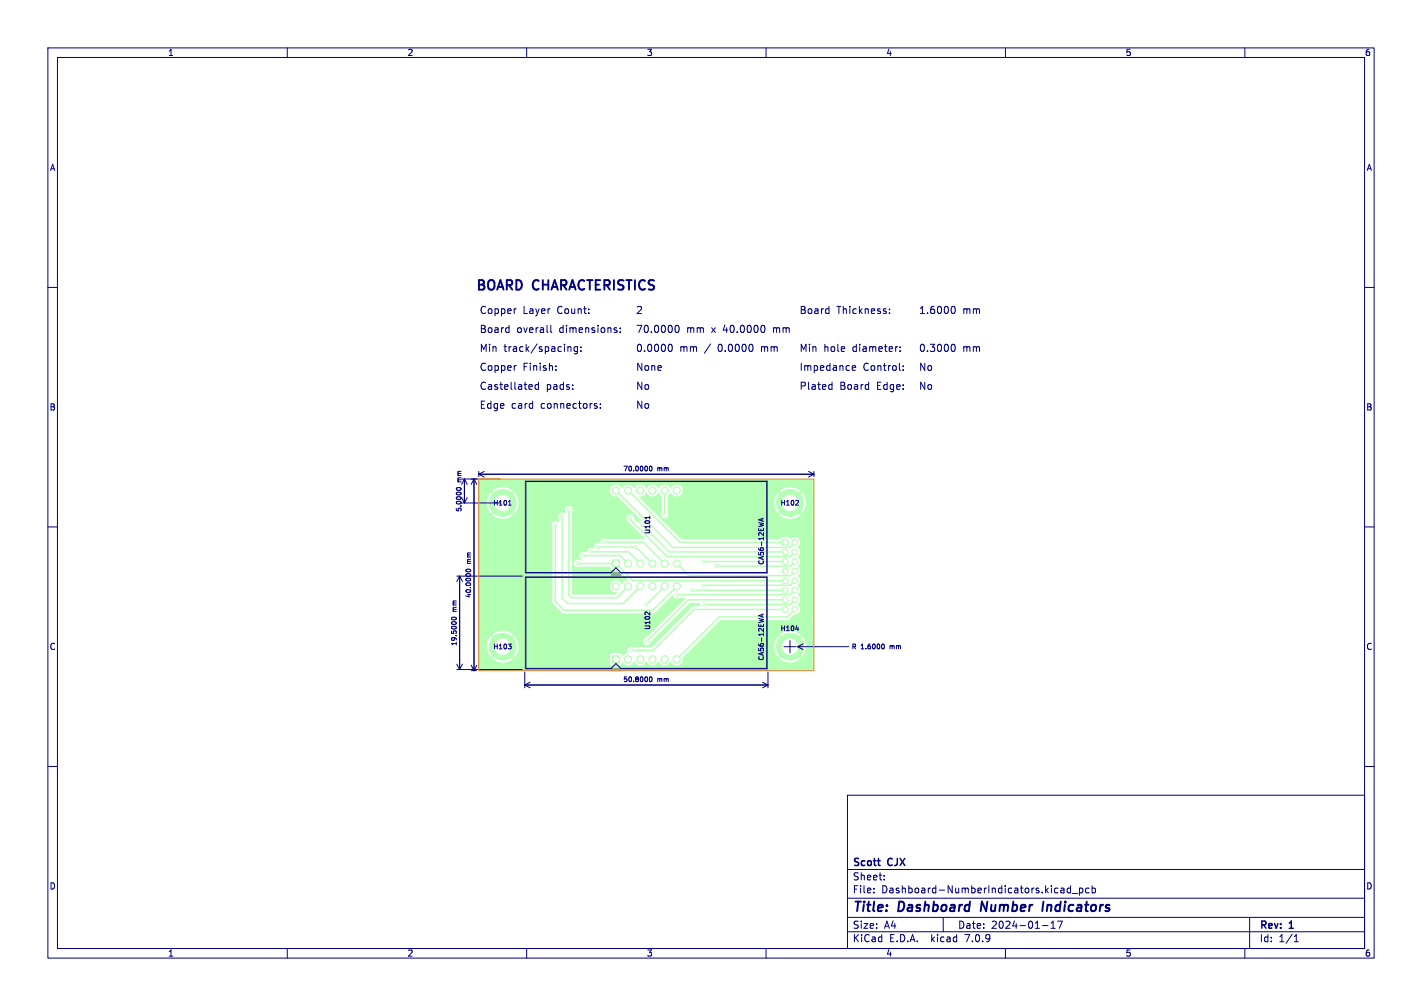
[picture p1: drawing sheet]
<svg xmlns="http://www.w3.org/2000/svg" width="297mm" height="210mm" viewBox="0 0 297 210" stroke-linecap="round" stroke-linejoin="round" font-family="sans-serif">
<g fill="#b3ffb3" stroke="#b3ffb3" stroke-width=".21">
<path d="M127.9 116.9h1.5v1.5h-1.5z"/>
<path d="M127.9 136.9h1.5v1.5h-1.5z"/>
<path d="M163.5 112.7h1v1h-1z"/>
<circle cx="105" cy="105" r="1.8"/>
<circle cx="105" cy="105" r="2.8"/>
<circle cx="131.2" cy="117.6" r=".75"/>
<circle cx="133.7" cy="117.6" r=".75"/>
<circle cx="136.3" cy="117.6" r=".75"/>
<circle cx="138.8" cy="117.6" r=".75"/>
<circle cx="141.3" cy="117.6" r=".75"/>
<circle cx="141.3" cy="102.4" r=".75"/>
<circle cx="138.8" cy="102.4" r=".75"/>
<circle cx="136.3" cy="102.4" r=".75"/>
<circle cx="133.7" cy="102.4" r=".75"/>
<circle cx="131.2" cy="102.4" r=".75"/>
<circle cx="128.6" cy="102.4" r=".75"/>
<circle cx="165" cy="135" r="1.8"/>
<circle cx="165" cy="135" r="2.8"/>
<circle cx="131.2" cy="137.6" r=".75"/>
<circle cx="133.7" cy="137.6" r=".75"/>
<circle cx="136.3" cy="137.6" r=".75"/>
<circle cx="138.8" cy="137.6" r=".75"/>
<circle cx="141.3" cy="137.6" r=".75"/>
<circle cx="141.3" cy="122.4" r=".75"/>
<circle cx="138.8" cy="122.4" r=".75"/>
<circle cx="136.3" cy="122.4" r=".75"/>
<circle cx="133.7" cy="122.4" r=".75"/>
<circle cx="131.2" cy="122.4" r=".75"/>
<circle cx="128.6" cy="122.4" r=".75"/>
<circle cx="165" cy="105" r="1.8"/>
<circle cx="165" cy="105" r="2.8"/>
<circle cx="105" cy="135" r="1.8"/>
<circle cx="105" cy="135" r="2.8"/>
<circle cx="166" cy="113.2" r=".6"/>
<circle cx="164" cy="115.2" r=".6"/>
<circle cx="166" cy="115.2" r=".6"/>
<circle cx="164" cy="117.2" r=".6"/>
<circle cx="166" cy="117.2" r=".6"/>
<circle cx="164" cy="119.2" r=".6"/>
<circle cx="166" cy="119.2" r=".6"/>
<circle cx="164" cy="121.2" r=".6"/>
<circle cx="166" cy="121.2" r=".6"/>
<circle cx="164" cy="123.2" r=".6"/>
<circle cx="166" cy="123.2" r=".6"/>
<circle cx="164" cy="125.2" r=".6"/>
<circle cx="166" cy="125.2" r=".6"/>
<circle cx="164" cy="127.2" r=".6"/>
<circle cx="166" cy="127.2" r=".6"/>
<circle cx="118.8" cy="106.4" r=".3"/>
<circle cx="116" cy="109.6" r=".3"/>
<circle cx="134.2" cy="109.6" r=".3"/>
<circle cx="131.6" cy="108.2" r=".3"/>
<circle cx="147" cy="117.2" r=".3"/>
<circle cx="132.8" cy="114.2" r=".3"/>
<circle cx="124.8" cy="114.2" r=".3"/>
<circle cx="149.6" cy="118.2" r=".3"/>
<circle cx="138.8" cy="107.4" r=".3"/>
<circle cx="121.8" cy="116" r=".3"/>
<circle cx="120.6" cy="117.6" r=".3"/>
<circle cx="147" cy="122.2" r=".3"/>
<circle cx="144.6" cy="123.2" r=".3"/>
<circle cx="117.4" cy="107.8" r=".3"/>
<circle cx="141.4" cy="124.2" r=".3"/>
<circle cx="135.1" cy="133.9" r=".3"/>
<circle cx="126.2" cy="113.2" r=".3"/>
<circle cx="147" cy="126.2" r=".3"/>
<circle cx="135" cy="126.2" r=".3"/>
<circle cx="131.8" cy="135.8" r=".3"/>
<circle cx="123.4" cy="115.2" r=".3"/>
</g>
<g fill="none" stroke="#b3ffb3" stroke-width=".3">
<path d="M116 109.6v16l1.8 1.8h18.5l5-5M117.4 107.8v17l1.2 1.2h11.5l3.6-3.6M118.8 106.4v17.8l.6 .6h9.4l2.4-2.4M120.6 117.6h8l3.6 3.6h31.8M121.8 116h7.7l1.7 1.6M123.4 115.2h7.9l2.4 2.4M124.8 114.2h8l3.5 3.4M126.2 113.2h8.2l4.4 4.4M128.6 102.4l11.9 11.9h24.4l1.1-1.1M131.2 102.4l10.8 10.8h22M131.6 108.2v.2l7.8 7.8h25.6l1-1M134.2 109.6l5.6 5.6h24.2"/>
<path d="M138.8 102.4v5M138.8 107.4h.1M141.3 117.6l2.6 2.6h21.1l1-1M147 117.2h17M166 117.2l-1 1h-15.4M138.8 122.4l-3.8 3.8M144.6 123.2h19.4M164 125.2h-20.2l-8.7 8.7M164 127.2h-19l-8.6 8.6h-4.6M166 121.2l-1 1h-18M166 123.2l-1 1h-23.6M166 125.2l-1 1h-18"/>
<path d="M166 127.2l-1.6 1.6h-14.2l-8.9 8.8"/>
</g>
<path d="M100 100.1l69.9-.1 .1 .1-.1 39.9h-69.8l-.1-.1v-4.9h1.7l.2 1.1 .6 1.1 1.2-1.3 .4 .4-1.2 1.2a3.3 3.3 0 0 0 4.3 0l-1.3-1.2 .4-.4 1.2 1.3a3.3 3.3 0 0 0 0-4.4l-1.2 1.3-.4-.4 1.3-1.2a3.3 3.3 0 0 0-4.4 0l1.3 1.2-.4 .4-1.2-1.3-.6 1.1-.2 1.1h-1.7v-25.4h15.2l.1 .5 .1 15.6 .1 .3 2.1 2h18.9l.3-.1 3.7-3.7a.9 .9 0 0 0 1.4 .6h1.1l.1 .2-8.2 8.1a.81 .81 0 0 0-.3 1.4 .81 .81 0 0 0 1.3-.5l8.1-8.1h2.2l-.1 .7h-1.2l-.4 .1-8.3 8.4h-3.9a.85 .85 0 0 0-1.1 .2 .85 .85 0 0 0 0 1l-.6 .3-.6 .4-.2-.5-.3-.1h-1.7l-.3 .2-.1 1.8 .3 .4 1.8 .1 .5-.7a1.36 1.36 0 0 0 1.3 .7 1.36 1.36 0 0 0 1.2-.9 1.37 1.37 0 0 0 1.2 .9 1.37 1.37 0 0 0 1.3-.9 1.37 1.37 0 0 0 1.3 .9 1.37 1.37 0 0 0 1.2-.9 1.37 1.37 0 0 0 1.3 .9 1.37 1.37 0 0 0 1.3-.9 1.33 1.33 0 0 0 1.6 .8 1.33 1.33 0 0 0 .9-1.5l2.3-2.3h16.8l.2 1.1 .6 1.1 1.2-1.3 .4 .4-1.2 1.2a3.3 3.3 0 0 0 4.3 0l-1.3-1.2 .4-.4 1.2 1.3a3.3 3.3 0 0 0 0-4.4l-1.2 1.3-.4-.4 1.3-1.2a3.3 3.3 0 0 0-4.4 0l1.3 1.2-.4 .4-1.2-1.3-.6 1.1-.2 1.1h-16.8l5.6-5.5 14-.1 1.3-1.1a1.15 1.15 0 0 0 1.3-.7 1.15 1.15 0 0 0-.5-1.4 1.24 1.24 0 0 0 0-2 1.23 1.23 0 0 0 0-2 1.23 1.23 0 0 0 0-2 1.24 1.24 0 0 0 0-2 1.23 1.23 0 0 0 0-2 1.23 1.23 0 0 0 0-2 1.15 1.15 0 0 0 .2-1.7 1.15 1.15 0 0 0-1.7 0l-.6-.4h-.9l-.7 .5h-20.6l-8.7-8.7 .1-.2a1.52 1.52 0 0 0 1.3-.9 1.37 1.37 0 0 0 1.3 .9 1.37 1.37 0 0 0 1.2-.9l.7 .7v3.4a.82 .82 0 0 0 0 1.1 .82 .82 0 0 0 1.1 0 .82 .82 0 0 0 .2-1.1v-1.9h22.2l.2 1.1 .6 1 1.2-1.2 .4 .4-1.2 1.2a3.3 3.3 0 0 0 4.3 0l-1.3-1.2 .4-.4 1.2 1.2a3.3 3.3 0 0 0 0-4.3l-1.2 1.3-.4-.4 1.3-1.2a3.3 3.3 0 0 0-4.4 0l1.3 1.2-.4 .4-1.2-1.3-.6 1.1-.2 1.1h-22.2v-1.5l.6-.7a1.3 1.3 0 0 0 2 .6 1.3 1.3 0 0 0 0-2.1 1.3 1.3 0 0 0-2 .7 1.37 1.37 0 0 0-1.3-.9 1.37 1.37 0 0 0-1.3 .9 1.37 1.37 0 0 0-1.2-.9 1.37 1.37 0 0 0-1.3 .9 1.37 1.37 0 0 0-1.3-.9 1.37 1.37 0 0 0-1.2 .9 1.37 1.37 0 0 0-1.3-.9 1.37 1.37 0 0 0-1.3 .9 1.29 1.29 0 0 0-1.6-.8 1.29 1.29 0 0 0-.9 1.5 1.29 1.29 0 0 0 1.6 1l5 5.1-.6 .4-1-.9a.82 .82 0 0 0-1.1-.9 .82 .82 0 0 0-.2 1.4l3.5 3.6v.1h-8a.98 .98 0 0 0-1.3 1 .88 .88 0 0 0-1 .1 .88 .88 0 0 0-.3 .9 .96 .96 0 0 0-1.5 .8h-.2a.84 .84 0 0 0-1.2 .4 .84 .84 0 0 0 .5 1.2l-.4 .1a.82 .82 0 0 0-1.1 0 .82 .82 0 0 0-.1 1.1 .82 .82 0 0 0 1 .2h6.3l.5 .6h1.2l2 2.1v.2a1.33 1.33 0 0 0-1 .8h-.1a1.28 1.28 0 0 0-1.6-.8 1.28 1.28 0 0 0-.9 1.5 1.28 1.28 0 0 0 1.4 1l-.3 .4h-8.8l-.2-.1v-17.2a.81 .81 0 0 0-.8-1.2 .81 .81 0 0 0-.6 1.3l-.1 .3a.83 .83 0 0 0-1.1 0 .83 .83 0 0 0-.2 1.1v.7h-.2a.8 .8 0 0 0-.8-.1 .8 .8 0 0 0-.5 .7h-15.2v-4.6h1.7l.2 1.1 .6 1 1.2-1.2 .4 .4-1.3 1.2a3.3 3.3 0 0 0 4.4 0l-1.3-1.2 .4-.4 1.2 1.2a3.3 3.3 0 0 0 0-4.3l-1.2 1.3-.4-.4 1.3-1.2a3.3 3.3 0 0 0-4.4 0l1.3 1.2-.4 .4-1.2-1.3-.6 1.1-.2 1.1h-1.7z" fill="#b3ffb3"/>
<g fill="#fff" stroke="#fff" stroke-width=".21">
<circle cx="118.8" cy="106.4" r=".15"/>
<circle cx="116" cy="109.6" r=".15"/>
<circle cx="134.1" cy="109.6" r=".15"/>
<circle cx="131.6" cy="108.2" r=".15"/>
<circle cx="147" cy="117.2" r=".15"/>
<circle cx="132.8" cy="114.2" r=".15"/>
<circle cx="124.8" cy="114.2" r=".15"/>
<circle cx="149.6" cy="118.2" r=".15"/>
<circle cx="138.8" cy="107.4" r=".15"/>
<circle cx="121.8" cy="116" r=".15"/>
<circle cx="120.6" cy="117.6" r=".15"/>
<circle cx="147" cy="122.2" r=".15"/>
<circle cx="144.6" cy="123.2" r=".15"/>
<circle cx="117.4" cy="107.8" r=".15"/>
<circle cx="141.4" cy="124.2" r=".15"/>
<circle cx="135.1" cy="133.9" r=".15"/>
<circle cx="126.2" cy="113.2" r=".15"/>
<circle cx="147" cy="126.2" r=".15"/>
<circle cx="135" cy="126.2" r=".15"/>
<circle cx="131.8" cy="135.8" r=".15"/>
<circle cx="123.4" cy="115.2" r=".15"/>
<circle cx="105" cy="105" r="1.6"/>
<circle cx="128.7" cy="117.6" r=".5"/>
<circle cx="131.2" cy="117.6" r=".5"/>
<circle cx="133.7" cy="117.6" r=".5"/>
<circle cx="136.3" cy="117.6" r=".5"/>
<circle cx="138.8" cy="117.6" r=".5"/>
<circle cx="141.4" cy="117.6" r=".5"/>
<circle cx="141.4" cy="102.4" r=".5"/>
<circle cx="138.8" cy="102.4" r=".5"/>
<circle cx="136.3" cy="102.4" r=".5"/>
<circle cx="133.7" cy="102.4" r=".5"/>
<circle cx="131.2" cy="102.4" r=".5"/>
<circle cx="128.7" cy="102.4" r=".5"/>
<circle cx="165" cy="135" r="1.6"/>
<circle cx="128.7" cy="137.6" r=".5"/>
<circle cx="131.2" cy="137.6" r=".5"/>
<circle cx="133.7" cy="137.6" r=".5"/>
<circle cx="136.3" cy="137.6" r=".5"/>
<circle cx="138.8" cy="137.6" r=".5"/>
<circle cx="141.4" cy="137.6" r=".5"/>
<circle cx="141.4" cy="122.4" r=".5"/>
<circle cx="138.8" cy="122.4" r=".5"/>
<circle cx="136.3" cy="122.4" r=".5"/>
<circle cx="133.7" cy="122.4" r=".5"/>
<circle cx="131.2" cy="122.4" r=".5"/>
<circle cx="128.7" cy="122.4" r=".5"/>
<circle cx="165" cy="105" r="1.6"/>
<circle cx="105" cy="135" r="1.6"/>
<circle cx="164" cy="113.2" r=".38"/>
<circle cx="166" cy="113.2" r=".38"/>
<circle cx="164" cy="115.2" r=".37"/>
<circle cx="166" cy="115.2" r=".37"/>
<circle cx="164" cy="117.2" r=".37"/>
<circle cx="166" cy="117.2" r=".37"/>
<circle cx="164" cy="119.2" r=".37"/>
<circle cx="166" cy="119.2" r=".37"/>
<circle cx="164" cy="121.2" r=".37"/>
<circle cx="166" cy="121.2" r=".37"/>
<circle cx="164" cy="123.2" r=".37"/>
<circle cx="166" cy="123.2" r=".37"/>
<circle cx="164" cy="125.2" r=".37"/>
<circle cx="166" cy="125.2" r=".37"/>
<circle cx="164" cy="127.2" r=".37"/>
<circle cx="166" cy="127.2" r=".37"/>
</g>
<path d="M109.7 100.4h50.6v19.2h-50.6zM109.7 120.4h50.6v19.2h-50.6zM127.6 120h2M127.6 140h2" fill="none" stroke="#626262" stroke-width=".21"/>
<g fill="none" stroke="#000080" stroke-width=".21">
<path d="M10 10h277v190h-277zM12 12h273v186h-273zM60 10v2M110 10v2M160 10v2M210 10v2M260 10v2M10 60h2M285 60h2M106.2 68.4l.1 .1M106.3 67.9v1.5M106.3 69.3l-.1 .1"/>
<path d="M107.8 64.5h-.3M107.8 76.3l-.3 .1M112.5 79.8v1.5M115 67.9v1.3l.3 .2M116.1 76.4v.1M116.1 77.2v.1M118.7 72.4h.5l.1 1M120.6 72.4h-.4l-.3 .3 .1 .6h.6M120.6 72.4v1.2l-.3 .3-.3-.1M121.3 73.2v.2M121.3 72.4v.2M128.7 68.9l.2 .2-.2 .3"/>
<path d="M128.7 68.4l.1 .1M129.5 69.3v.1M129.5 68.5v.1M139.7 72l.2-.1a.8 .8 0 0 1 .5 .7 .8 .8 0 0 1-.5 .8l-.2-.2M141.2 68l.1-.1a.8 .8 0 0 1 .6 .8 .8 .8 0 0 1-.6 .7 1 1 0 0 1-.1-1.4zM159.1 72.4v1M159.3 72.4l-.2 .1M159.7 68.2v.9M161.6 68.4v1M161.8 68.4l-.2 .2M173 64.5h.1M173.1 65.4l-.1 .1"/>
<path d="M173.1 64v1.5M173.8 79.8v1.5M178 76.8l.7-.1-.1-.3-.4-.1-.2 .2 .1 .8h.5M185.8 65.3v.2M185.8 64.5v.2M188 73.2v.2M188 72.4v.2M188.6 77.2v.1M188.6 76.4v.1M198.8 72l.2-.1a.8 .8 0 0 1 .5 .7 .8 .8 0 0 1-.5 .8l-.2-.2M198.8 64.1l.2-.1a.8 .8 0 0 1 .5 .7 .8 .8 0 0 1-.5 .8l-.2-.2M100 98.4v1.1"/>
<path d="M100 99h70M100 99l1.1 .6M101.1 98.4l-1.1 .6M111.1 80.4l.1 .2-.7 .2M112.5 80.4l-.5-.1-.2 .3 .1 .6h.6M124.5 84.7l.3 .3-.3 .2M124.5 84.2l.2 .1M125.4 85.1v.1M125.4 84.3v.2M135.7 97.4l.2-.1a.49 .49 0 0 1 .3 .5 .49 .49 0 0 1-.4 .5l-.2-.4zM168.9 98.4l1.1 .6M170 98.4v1.1"/>
<path d="M170 99l-1.1 .6M173.4 80.3l.4 .1M173.8 81.2l-.4 .1M10 110h2M96.2 102.3h-.1M96.3 102.2v-.1a.49 .49 0 0 0-.5-.3 .49 .49 0 0 0-.4 .4l.1 .1M96.3 102.2l-.1 .1M96.4 105h8.1M96.4 100h8.1M97 100v5l.6-1.1M97 100l.6 1.1M97 100l-.6 1.1"/>
<path d="M97.4 119a.49 .49 0 0 1 .5-.3 .49 .49 0 0 1 .4 .5 .49 .49 0 0 1-.6 .3 .49 .49 0 0 1-.3-.5zM99 100v40M99 100l.6 1.1M99 100l-.6 1.1M106.2 105.5h.6M106.4 104.6l.1-.1v1M109.8 100.5h50.4v19h-30.6l-1-1-1 1h-17.8zM135.7 107.8v.5M135.7 108h-1l.2 .1M159.2 108.3v.5M159.5 108.2l-1 .3 1 .4M166.7 104.5v.4l-.6 .6h.7"/>
<path d="M285 110h2M94.4 129a.49 .49 0 0 1 .5-.2 .49 .49 0 0 1 .4 .5 .49 .49 0 0 1-.6 .2 .49 .49 0 0 1-.3-.5zM95.4 120.3h13.7M95.4 139.8h13.7M95.4 138.6l.6 1.2M96 120.3v19.5M96 120.3l.6 1.1M96 120.3l-.6 1.1M96.6 138.6l-.6 1.2M98.4 140h1.1M98.4 138.9l.6 1.1M99.6 138.9l-.6 1.1"/>
<path d="M106.1 134.5h.7l-.4 .3M106.7 134.9v.5M109.8 120.5h50.4v19h-30.6l-1-1-1 1h-17.8zM135.7 127.8v.6l-.6-.6h-.3M159.2 128.3v.5M159.5 128.2l-1 .3 1 .4M163.7 135h2.6M165 133.7v2.6M166.2 131.3h.6M166.6 135h10.7M166.6 135l1.1 .6M167.7 134.4l-1.1 .6"/>
<path d="M184.5 134.5a.63 .63 0 0 1 0 1M10 160h2M109.6 140.3v3.3M109.6 143h50.8M109.6 143l1.1 .6M110.7 142.4l-1.1 .6M135.7 141.4l.2-.1a.49 .49 0 0 1 .3 .5 .49 .49 0 0 1-.4 .5l-.2-.4zM136.1 142.2l-.1 .1M159.3 142.4l1.1 .6M160.4 140.3v3.3M160.4 143l-1.1 .6M285 160h2"/>
<path d="M177 166h108v32h-108zM60 198v2M110 198v2M160 198v2M177 194.5h108M177 191.5h108M177 187.5h108M177 181.5h108M182.5 186.3v.1M182.5 185.5v.1M184.7 183.6v.1M184.7 182.8v.1"/>
<path d="M197 191.5v3M210 198v2M217.7 193.2h1.2M219.5 193.8h.9M219.5 192.7l.5-.4v1.5M220.9 192.3h1l-.7 1.5M222 185.4l.2 .2v.8M222.2 186.3l-.1 .1M222.2 185.8h-.1M223.6 184.9v1.5M223.6 185.5l-.4-.1-.3 .3 .1 .6h.6M224 186.5h1.1"/>
<path d="M225.5 185.5l.4-.1 .3 .3-.2 .6h-.5M225.5 185.4v1.5M227.5 185.5l-.5-.1-.3 .3 .2 .6h.6M228.1 185.5l.4-.1 .3 .3-.1 .6h-.6M228.1 184.9v1.5M260 198v2M261 191.5v6.5M270.3 196.6h.9M270.3 195.5l.4-.4v1.5"/>
</g>
<g fill="none" stroke="#000080" stroke-width=".4">
<path d="M101 58.7l-.3-.2h-.7v2M102 58.8a.68 .68 0 0 1 1.2 0M106.9 58.7l-.3-.2h-.8v2M108.8 58.8l-.5-.3h-.5v2M112.5 58.7l-.1-.1a.72 .72 0 0 0-.9 .2M113.4 58.5v2M114.5 58.5v2M118.2 58.7l-.3-.2h-.7v2M122 58.7l-.1-.1a.72 .72 0 0 0-.9 .2M122.6 58.5h1.2M123.2 58.5v2M125.4 58.5h-1v2"/>
<path d="M127.3 58.7l-.3-.2h-.8v2M128.2 58.5v2M130.2 58.6l-.7-.1-.3 .2M130.8 58.5h1.1M131.4 58.5v2M132.6 58.5v2M134.7 58.7l-.1-.1a.72 .72 0 0 0-.9 .2M136.6 58.6l-.8-.1-.2 .2M103.8 60.5l.7-2 .7 2M115.2 60.5l.6-2 .7 2M118.9 60.5l.7-2 .6 2M205.1 188.2l-.3 2"/>
<path d="M217.9 188.2l-.2 2"/>
</g>
<path d="M100 100h70v40h-70z" fill="none" stroke="#ff8000" stroke-width=".21"/>
<g font-size="2.8" fill="#000080">
<text x="99.3" y="61.6">BOARD</text>
<text x="111.4" y="61.6">CHARACTERISTICS</text>
<text x="178" y="190.9">Title:</text>
<text x="187.7" y="190.9">Dashboard</text>
<text x="205.7" y="190.9">Number</text>
<text x="219.4" y="190.9">Indicators</text>
</g>
<g font-size="2.1" fill="#000080">
<text x="100.1" y="66">Copper</text>
<text x="109.3" y="66">Layer</text>
<text x="116.7" y="66">Count:</text>
<text x="132.7" y="66">2</text>
<text x="166.9" y="66">Board</text>
<text x="174.8" y="66">Thickness:</text>
<text x="191.8" y="66">1.6000</text>
<text x="201.1" y="66">mm</text>
<text x="100.1" y="70">Board</text>
<text x="108" y="70">overall</text>
<text x="117.1" y="70">dimensions:</text>
<text x="132.7" y="70">70.0000</text>
<text x="143.4" y="70">mm</text>
<text x="148.9" y="70">x</text>
<text x="151.5" y="70">40.0000</text>
<text x="162.3" y="70">mm</text>
<text x="100.1" y="73.9">Min</text>
<text x="100.1" y="77.9">Copper</text>
<text x="105.3" y="73.9">track/spacing:</text>
<text x="109.3" y="77.9">Finish:</text>
<text x="132.7" y="77.9">None</text>
<text x="132.7" y="73.9">0.0000</text>
<text x="142" y="73.9">mm</text>
<text x="147.5" y="73.9">/</text>
<text x="150.5" y="73.9">0.0000</text>
<text x="159.8" y="73.9">mm</text>
<text x="166.9" y="73.9">Min</text>
<text x="166.9" y="77.9">Impedance</text>
<text x="172.1" y="73.9">hole</text>
<text x="178.3" y="73.9">diameter:</text>
<text x="180.3" y="77.9">Control:</text>
<text x="191.8" y="73.9">0.3000</text>
<text x="191.8" y="77.9">No</text>
<text x="201.1" y="73.9">mm</text>
<text x="100.1" y="81.8">Castellated</text>
<text x="114.1" y="81.8">pads:</text>
<text x="132.7" y="81.8">No</text>
<text x="166.9" y="81.8">Plated</text>
<text x="175.4" y="81.8">Board</text>
<text x="183.4" y="81.8">Edge:</text>
<text x="191.8" y="81.8">No</text>
<text x="100.1" y="85.8">Edge</text>
<text x="106.8" y="85.8">card</text>
<text x="113.2" y="85.8">connectors:</text>
<text x="132.7" y="85.8">No</text>
<text x="178" y="184">Sheet:</text>
<text x="178" y="181.2">Scott</text>
<text x="185.5" y="181.2">CJX</text>
<text x="178" y="186.7">File:</text>
<text x="184.1" y="186.7">Dashboard-NumberIndicators.kicad_pcb</text>
<text x="178" y="196.9">KiCad</text>
<text x="178" y="194.1">Size:</text>
<text x="184.7" y="194.1">A4</text>
<text x="185.7" y="196.9">E.D.A.</text>
<text x="194.6" y="196.9">kicad</text>
<text x="200" y="194.1">Date:</text>
<text x="201.8" y="196.9">7.0.9</text>
<text x="207" y="194.1">2024-01-17</text>
<text x="263" y="194.3">Rev:</text>
<text x="263" y="196.9">Id:</text>
<text x="267.1" y="196.9">1/1</text>
<text x="269.4" y="194.3">1</text>
</g>
<g font-size="1.8" fill="#000080">
<text x="35" y="11.9">1</text>
<text x="85" y="11.9">2</text>
<text x="135" y="11.9">3</text>
<text x="185" y="11.9">4</text>
<text x="235" y="11.9">5</text>
<text x="285" y="11.9">6</text>
<text x="10.3" y="35.9">A</text>
<text x="285.4" y="35.9">A</text>
<text x="10.3" y="85.9">B</text>
<text x="285.3" y="85.9">B</text>
<text x="10.3" y="135.9">C</text>
<text x="285.3" y="135.9">C</text>
<text x="10.3" y="185.9">D</text>
<text x="285.3" y="185.9">D</text>
<text x="35" y="199.9">1</text>
<text x="85" y="199.9">2</text>
<text x="135" y="199.9">3</text>
<text x="185" y="199.9">4</text>
<text x="235" y="199.9">5</text>
<text x="285" y="199.9">6</text>
</g>
<g font-size="1.4" fill="#000080">
<text x="96.6" y="100.7" transform="rotate(-90 96.6 100.7)">mm</text>
<text x="130.1" y="98.6">70.0000</text>
<text x="137.3" y="98.6">mm</text>
<text x="96.6" y="107" transform="rotate(-90 96.6 107)">5.0000</text>
<text x="102.9" y="105.7">H101</text>
<text x="162.9" y="105.7">H102</text>
<text x="136" y="111.6" transform="rotate(-90 136 111.6)">U101</text>
<text x="98.6" y="117.7" transform="rotate(-90 98.6 117.7)">mm</text>
<text x="159.7" y="118" transform="rotate(-90 159.7 118)">CA56-12EWA</text>
<text x="98.6" y="124.9" transform="rotate(-90 98.6 124.9)">40.0000</text>
<text x="95.6" y="127.8" transform="rotate(-90 95.6 127.8)">mm</text>
<text x="136" y="131.6" transform="rotate(-90 136 131.6)">U102</text>
<text x="162.9" y="131.9">H104</text>
<text x="95.6" y="135" transform="rotate(-90 95.6 135)">19.5000</text>
<text x="102.9" y="135.7">H103</text>
<text x="177.8" y="135.7">R</text>
<text x="179.8" y="135.7">1.6000</text>
<text x="186" y="135.7">mm</text>
<text x="130.1" y="142.6">50.8000</text>
<text x="137.3" y="142.6">mm</text>
<text x="159.7" y="138" transform="rotate(-90 159.7 138)">CA56-12EWA</text>
</g>
</svg>
